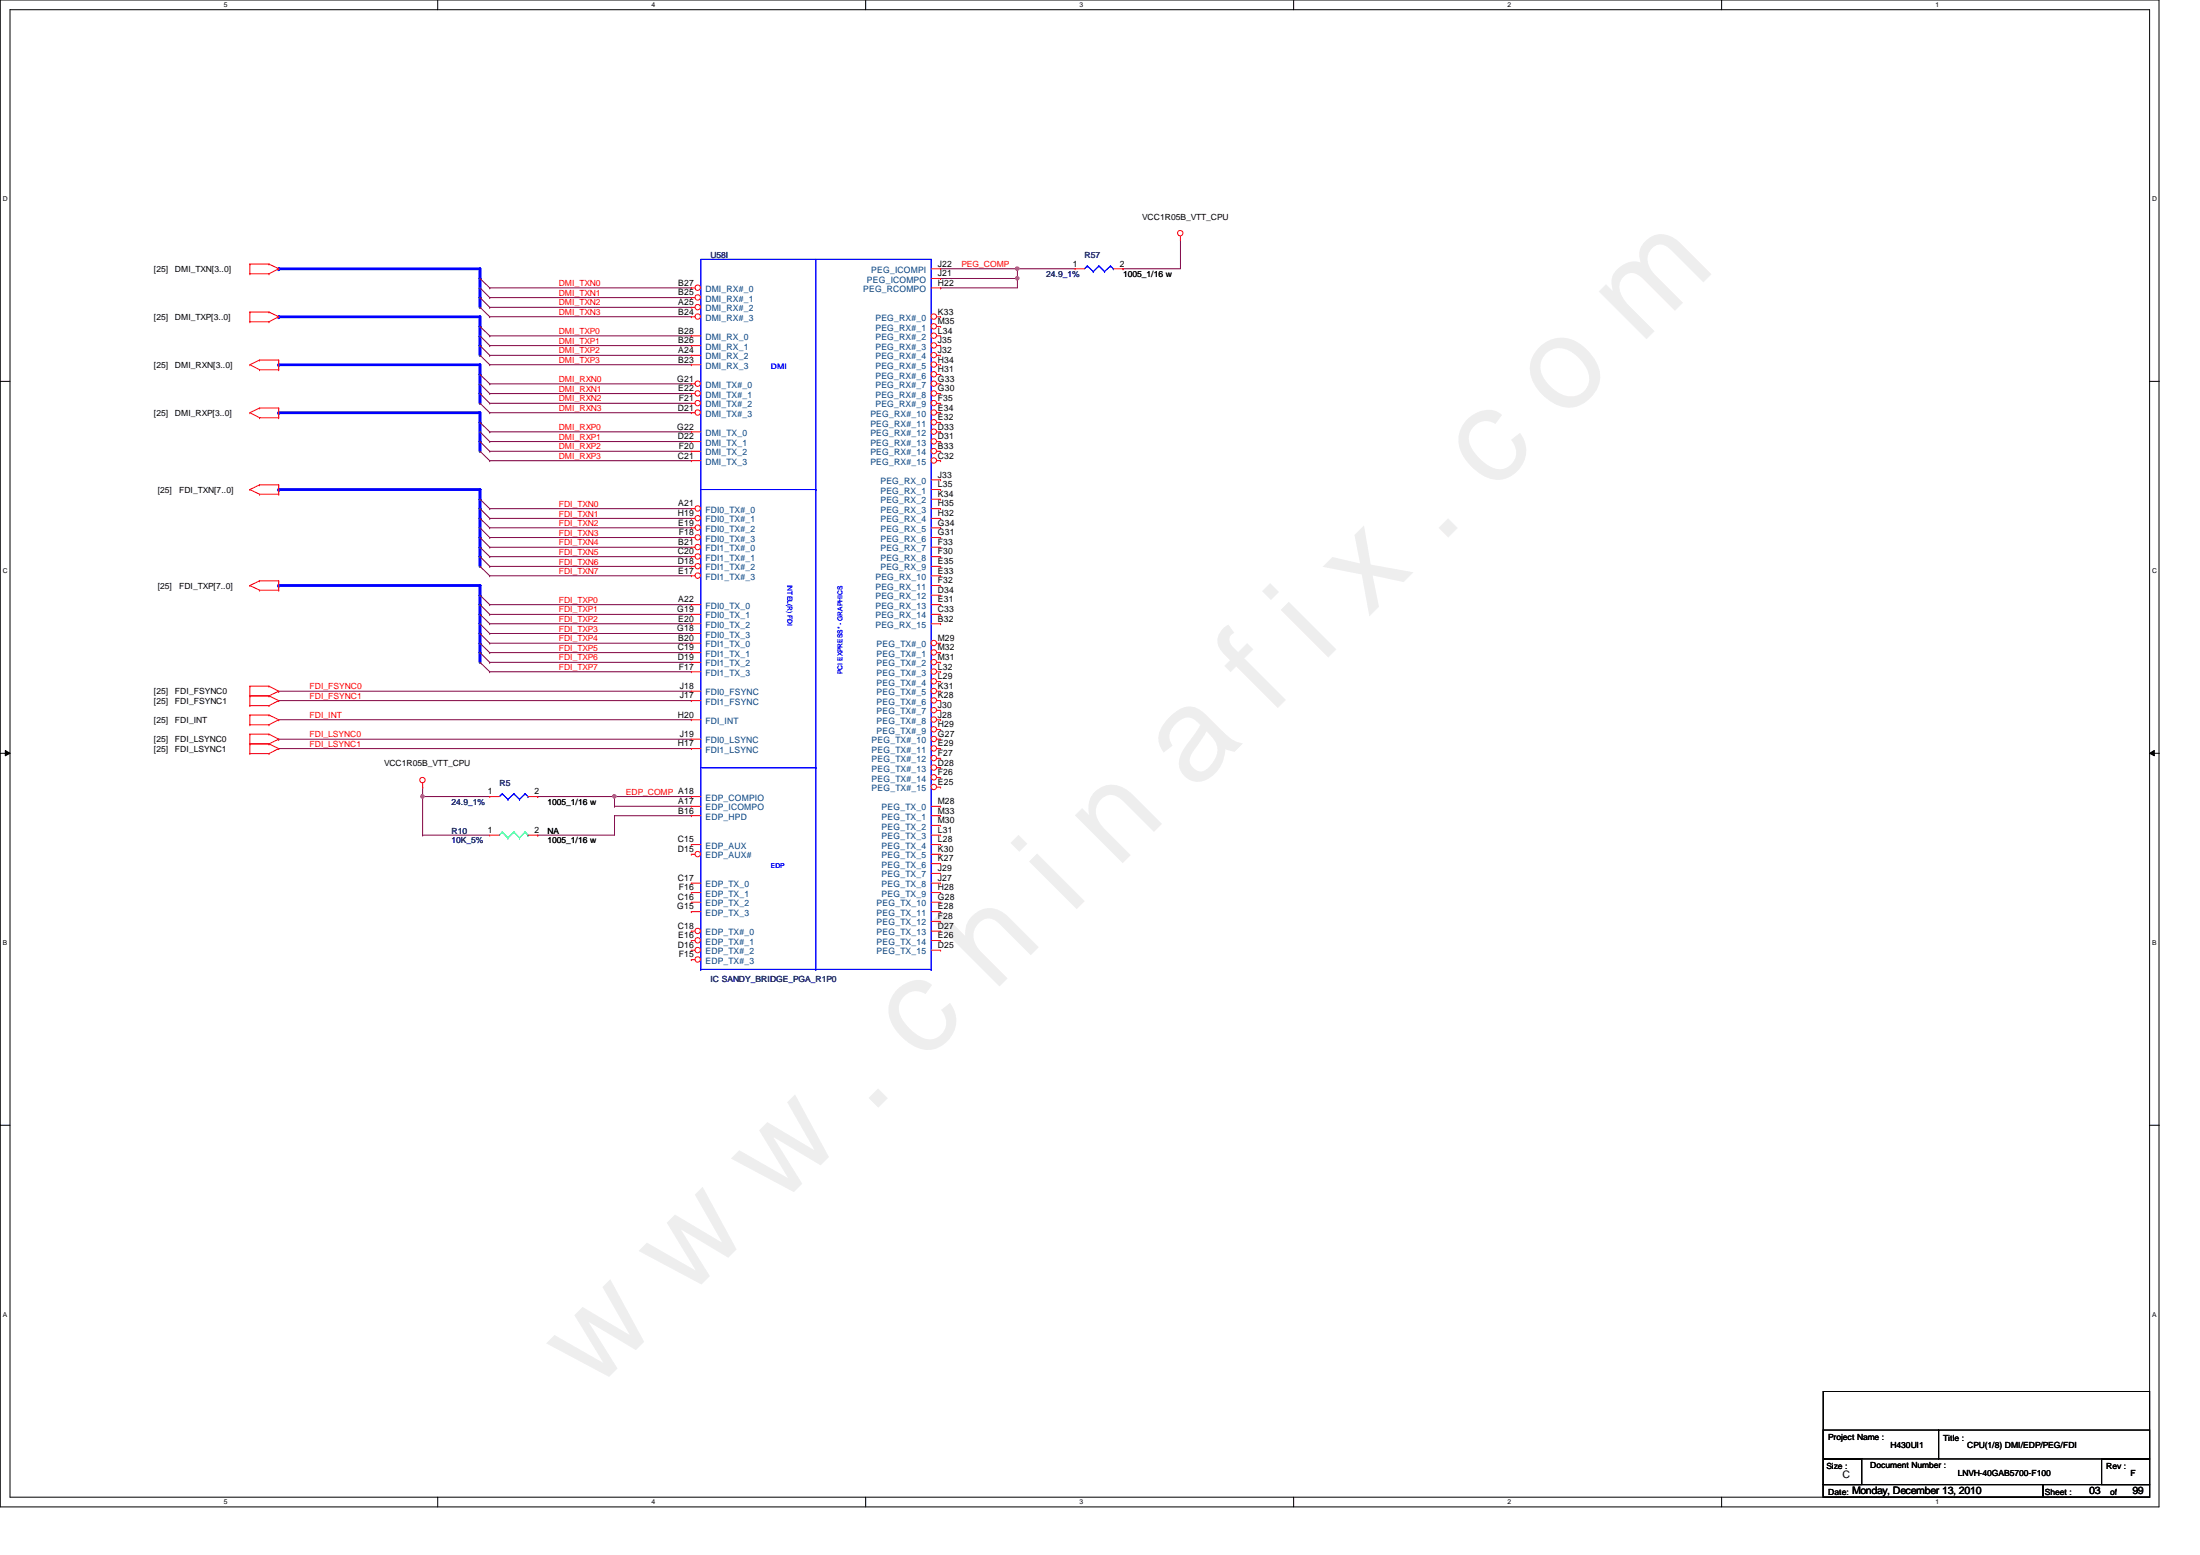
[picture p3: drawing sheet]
<svg xmlns="http://www.w3.org/2000/svg" width="297mm" height="210mm" viewBox="0 0 297 210" stroke-linecap="round" stroke-linejoin="round" font-family="sans-serif">
<path d="M0 0h291.5v203.4h-291.5zM1.4 1.3h288.8v200.8h-288.8z" fill="none" stroke="#000" stroke-width=".14"/>
<g fill="#fff">
<path d="M30.2 .2h.5v1h-.5z"/>
<path d="M30.2 202.3h.5v1h-.5z"/>
</g>
<path d="M59.1 0v1.3M59.1 202.1v1.3" fill="none" stroke="#000" stroke-width=".14"/>
<g fill="#fff">
<path d="M88 .2h.5v1h-.5z"/>
<path d="M88 202.3h.5v1h-.5z"/>
</g>
<path d="M116.9 0v1.3M116.9 202.1v1.3" fill="none" stroke="#000" stroke-width=".14"/>
<g fill="#fff">
<path d="M145.8 .2h.5v1h-.5z"/>
<path d="M145.8 202.3h.5v1h-.5z"/>
</g>
<path d="M174.7 0v1.3M174.7 202.1v1.3" fill="none" stroke="#000" stroke-width=".14"/>
<g fill="#fff">
<path d="M203.5 .2h.5v1h-.5z"/>
<path d="M203.5 202.3h.5v1h-.5z"/>
</g>
<path d="M232.4 0v1.3M232.4 202.1v1.3" fill="none" stroke="#000" stroke-width=".14"/>
<g fill="#fff">
<path d="M261.3 .2h.5v1h-.5z"/>
<path d="M261.3 202.3h.5v1h-.5z"/>
<path d="M.4 26.4h.6v1h-.6z"/>
<path d="M290.6 26.4h.6v1h-.6z"/>
<path d="M.4 76.5h.6v1.1h-.6z"/>
<path d="M290.6 76.5h.6v1.1h-.6z"/>
</g>
<path d="M0 51.5h1.4M290.2 51.5h1.3" fill="none" stroke="#000" stroke-width=".14"/>
<g fill="#fff">
<path d="M.4 126.7h.6v1.1h-.6z"/>
<path d="M290.6 126.7h.6v1.1h-.6z"/>
</g>
<path d="M0 101.7h1.4M.7 101.3l.7 .4-.7 .3zM290.2 101.7l.7-.4v.7zM290.2 101.7h1.3" fill="none" stroke="#000" stroke-width=".14"/>
<path d="M.7 101.3l.7 .4-.7 .3zM290.2 101.7l.7-.4v.7z" fill="#000"/>
<g fill="#fff">
<path d="M.4 177h.5v1h-.5z"/>
<path d="M290.6 177h.5v1h-.5z"/>
</g>
<path d="M0 151.9h1.4M290.2 151.9h1.3" fill="none" stroke="#000" stroke-width=".14"/>
<g fill="none" stroke="#800040" stroke-width=".14">
<path d="M66.1 38.9h.1M66.1 38.9h27.2M66.1 40.2h.1M66.1 41.5h.1M66.1 42.8h.1M66.1 45.3h.1M66.1 46.7h.1M66.1 48h.1M66.1 49.2h.1M66.1 51.8h.1M66.1 53.1h.1M66.1 54.4h.1"/>
<path d="M66.1 55.7h.1M66.1 58.3h.1M66.1 59.6h.1M66.1 40.2h27.2M66.1 41.5h27.2M66.1 42.8h27.2M66.1 45.3h27.2M66.1 46.7h27.2M66.1 48h27.2M66.1 49.2h27.2M66.1 51.8h27.2M66.1 53.1h27.2"/>
<path d="M66.1 54.4h27.2M66.1 55.7h27.2M66.1 58.3h27.2M66.1 59.6h27.2M66.1 60.9h.1M66.1 62.2h.1M66.1 68.7h.1M66.1 70h.1M66.1 71.2h.1M66.1 72.6h.1M66.1 73.9h.1M66.1 75.1h.1"/>
<path d="M66.1 76.5h.1M66.1 77.7h.1M66.1 60.9h27.2M66.1 62.2h27.2M66.1 68.7h27.2M66.1 70h27.2M66.1 71.2h27.2M66.1 72.6h27.2M66.1 73.9h27.2M66.1 75.1h27.2M66.1 76.5h27.2M66.1 77.7h27.2"/>
<path d="M66.1 81.6h.1M66.1 82.9h.1M66.1 84.2h.1M66.1 85.5h.1M66.1 86.8h.1M66.1 88.1h.1M66.1 89.4h.1M66.1 90.7h.1M66.1 81.6h27.2M66.1 82.9h27.2M66.1 84.2h27.2M66.1 85.5h27.2"/>
<path d="M66.1 86.8h27.2M66.1 88.1h27.2M66.1 89.4h27.2M66.1 90.7h27.2"/>
</g>
<path d="M37.6 36.3h27.2" fill="none" stroke="#00f" stroke-width=".38"/>
<circle cx="37.6" cy="36.3" r=".19" fill="#00f"/>
<path d="M37.6 42.8h27.2" fill="none" stroke="#00f" stroke-width=".38"/>
<circle cx="37.6" cy="42.8" r=".19" fill="#00f"/>
<path d="M64.8 59.6v1.3" fill="none" stroke="#00f" stroke-width=".38"/>
<circle cx="64.8" cy="59.6" r=".19" fill="#00f"/>
<path d="M37.6 55.7h27.2" fill="none" stroke="#00f" stroke-width=".38"/>
<circle cx="37.6" cy="55.7" r=".19" fill="#00f"/>
<path d="M37.6 49.2h27.2" fill="none" stroke="#00f" stroke-width=".38"/>
<circle cx="37.6" cy="49.2" r=".19" fill="#00f"/>
<path d="M57.1 107.5h.1M57.1 107.5h9" fill="none" stroke="#800040" stroke-width=".14"/>
<path d="M56.9 107.3h.3l.1 .2-.1 .2h-.2h-.1z" fill-rule="evenodd" fill="#f0f"/>
<path d="M56.9 107.3h.3l.1 .2-.1 .2h-.2h-.1z" fill="none" stroke="#f0f" stroke-width=".14"/>
<g fill="none" stroke="#800040" stroke-width=".14">
<path d="M37.6 99.8h.1M37.6 94.6h.1M37.6 93.3h.1M37.6 97.2h.1M37.6 99.8h55.7M37.6 94.6h55.7M37.6 93.3h55.7M37.6 97.2h55.7M37.6 101h.1M37.6 101h55.7M57.1 107.5h.1M57.1 112.7h.1"/>
<path d="M57.1 106.3h.1M57.1 106.3v6.4M57.1 112.7h9"/>
</g>
<path d="M37.6 66.1h27.2" fill="none" stroke="#00f" stroke-width=".38"/>
<circle cx="37.6" cy="66.1" r=".19" fill="#00f"/>
<path d="M37.6 79h27.2" fill="none" stroke="#00f" stroke-width=".38"/>
<circle cx="37.6" cy="79" r=".19" fill="#00f"/>
<path d="M64.8 40.2v1.3" fill="none" stroke="#00f" stroke-width=".38"/>
<circle cx="64.8" cy="40.2" r=".19" fill="#00f"/>
<path d="M64.8 53.1v1.3" fill="none" stroke="#00f" stroke-width=".38"/>
<circle cx="64.8" cy="53.1" r=".19" fill="#00f"/>
<path d="M64.8 75.1v1.4" fill="none" stroke="#00f" stroke-width=".38"/>
<circle cx="64.8" cy="75.1" r=".19" fill="#00f"/>
<path d="M64.8 46.7v1.3" fill="none" stroke="#00f" stroke-width=".38"/>
<circle cx="64.8" cy="46.7" r=".19" fill="#00f"/>
<path d="M64.8 88.1v1.3" fill="none" stroke="#00f" stroke-width=".38"/>
<circle cx="64.8" cy="88.1" r=".19" fill="#00f"/>
<path d="M64.8 36.3v1.3" fill="none" stroke="#00f" stroke-width=".38"/>
<circle cx="64.8" cy="36.3" r=".19" fill="#00f"/>
<path d="M64.8 37.6v1.3" fill="none" stroke="#00f" stroke-width=".38"/>
<circle cx="64.8" cy="37.6" r=".19" fill="#00f"/>
<path d="M64.8 38.9v1.3" fill="none" stroke="#00f" stroke-width=".38"/>
<circle cx="64.8" cy="38.9" r=".19" fill="#00f"/>
<path d="M64.8 42.8v1.3" fill="none" stroke="#00f" stroke-width=".38"/>
<circle cx="64.8" cy="42.8" r=".19" fill="#00f"/>
<path d="M64.8 45.3v1.4" fill="none" stroke="#00f" stroke-width=".38"/>
<circle cx="64.8" cy="45.3" r=".19" fill="#00f"/>
<path d="M64.8 44.1v1.2" fill="none" stroke="#00f" stroke-width=".38"/>
<circle cx="64.8" cy="44.1" r=".19" fill="#00f"/>
<path d="M64.8 55.7v1.3" fill="none" stroke="#00f" stroke-width=".38"/>
<circle cx="64.8" cy="55.7" r=".19" fill="#00f"/>
<path d="M64.8 58.3v1.3" fill="none" stroke="#00f" stroke-width=".38"/>
<circle cx="64.8" cy="58.3" r=".19" fill="#00f"/>
<path d="M64.8 57v1.3" fill="none" stroke="#00f" stroke-width=".38"/>
<circle cx="64.8" cy="57" r=".19" fill="#00f"/>
<path d="M64.8 49.2v1.3" fill="none" stroke="#00f" stroke-width=".38"/>
<circle cx="64.8" cy="49.2" r=".19" fill="#00f"/>
<path d="M64.8 50.5v1.3" fill="none" stroke="#00f" stroke-width=".38"/>
<circle cx="64.8" cy="50.5" r=".19" fill="#00f"/>
<path d="M64.8 51.8v1.3" fill="none" stroke="#00f" stroke-width=".38"/>
<circle cx="64.8" cy="51.8" r=".19" fill="#00f"/>
<path d="M64.8 68.7v1.3" fill="none" stroke="#00f" stroke-width=".38"/>
<circle cx="64.8" cy="68.7" r=".19" fill="#00f"/>
<path d="M64.8 67.4v1.3" fill="none" stroke="#00f" stroke-width=".38"/>
<circle cx="64.8" cy="67.4" r=".19" fill="#00f"/>
<path d="M64.8 66.1v1.3" fill="none" stroke="#00f" stroke-width=".38"/>
<circle cx="64.8" cy="66.1" r=".19" fill="#00f"/>
<path d="M64.8 71.2v1.4" fill="none" stroke="#00f" stroke-width=".38"/>
<circle cx="64.8" cy="71.2" r=".19" fill="#00f"/>
<path d="M64.8 70v1.2" fill="none" stroke="#00f" stroke-width=".38"/>
<circle cx="64.8" cy="70" r=".19" fill="#00f"/>
<path d="M64.8 73.9v1.2" fill="none" stroke="#00f" stroke-width=".38"/>
<circle cx="64.8" cy="73.9" r=".19" fill="#00f"/>
<path d="M64.8 72.6v1.3" fill="none" stroke="#00f" stroke-width=".38"/>
<circle cx="64.8" cy="72.6" r=".19" fill="#00f"/>
<path d="M64.8 84.2v1.3" fill="none" stroke="#00f" stroke-width=".38"/>
<circle cx="64.8" cy="84.2" r=".19" fill="#00f"/>
<path d="M64.8 80.3v1.3" fill="none" stroke="#00f" stroke-width=".38"/>
<circle cx="64.8" cy="80.3" r=".19" fill="#00f"/>
<path d="M64.8 79v1.3" fill="none" stroke="#00f" stroke-width=".38"/>
<circle cx="64.8" cy="79" r=".19" fill="#00f"/>
<path d="M64.8 82.9v1.3" fill="none" stroke="#00f" stroke-width=".38"/>
<circle cx="64.8" cy="82.9" r=".19" fill="#00f"/>
<path d="M64.8 81.6v1.3" fill="none" stroke="#00f" stroke-width=".38"/>
<circle cx="64.8" cy="81.6" r=".19" fill="#00f"/>
<path d="M64.8 86.8v1.3" fill="none" stroke="#00f" stroke-width=".38"/>
<circle cx="64.8" cy="86.8" r=".19" fill="#00f"/>
<path d="M64.8 85.5v1.3" fill="none" stroke="#00f" stroke-width=".38"/>
<circle cx="64.8" cy="85.5" r=".19" fill="#00f"/>
<g fill="none" stroke="#f00" stroke-width=".14">
<path d="M33.7 35.6h.1M33.7 37h.1M33.7 35.6h2.6M33.7 35.6v1.4M33.7 37h2.6M36.3 35.6h.1M36.3 37h.1M36.3 35.6l1.3 .7M37.6 36.3h.1M37.6 36.3l-1.3 .7M33.7 42.1h.1M33.7 43.4h.1"/>
<path d="M33.7 49.2h.1M33.7 55.7h.1M33.7 42.1v1.3M33.7 42.1h2.6M33.7 43.4h2.6M33.7 49.2l1.3 .7M33.7 55.7l1.3 .7M35 48.6h.1M35 49.9h.1M35 55.1h.1M35 56.4h.1M35 48.6l-1.3 .6"/>
<path d="M35 48.6h2.6M35 49.9h2.6M35 55.1l-1.3 .6M35 55.1h2.6M35 56.4h2.6M36.3 42.1h.1M36.3 43.4h.1M36.3 42.1l1.3 .7M37.6 42.8h.1M37.6 48.6h.1M37.6 49.9h.1M37.6 55.1h.1"/>
<path d="M37.6 56.4h.1M37.6 42.8l-1.3 .6M37.6 48.6v1.3M37.6 55.1v1.3M33.7 66.1h.1M33.7 79h.1M33.7 66.1l1.3 .6M33.7 79l1.3 .7M35 65.4h.1M35 66.7h.1M35 78.4h.1M35 79.7h.1"/>
<path d="M35 65.4l-1.3 .7M35 65.4h2.6M35 66.7h2.6M35 78.4l-1.3 .6M35 78.4h2.6M35 79.7h2.6M37.6 65.4h.1M37.6 66.7h.1M37.6 78.4h.1M37.6 79.7h.1M37.6 65.4v1.3M37.6 78.4v1.3"/>
<path d="M33.7 92.6h.1M33.7 93.9h.1M33.7 95.2h.1M33.7 99.1h.1M33.7 96.5h.1M33.7 97.8h.1M33.7 92.6v2.6M33.7 96.5v1.3M33.7 99.1v2.6M33.7 92.6h2.6M33.7 93.9h2.6M33.7 95.2h2.6"/>
<path d="M33.7 99.1h2.6M33.7 96.5h2.6M33.7 97.8h2.6M36.3 92.6h.1M36.3 93.9h.1M36.3 95.2h.1M36.3 99.1h.1M36.3 96.5h.1M36.3 97.8h.1M36.3 92.6l1.3 .7M36.3 93.9l1.3 .7M36.3 99.1l1.3 .7"/>
<path d="M36.3 96.5l1.3 .7M37.6 93.3h.1M37.6 94.6h.1M37.6 99.8h.1M37.6 97.2h.1M37.6 93.3l-1.3 .6M37.6 94.6l-1.3 .6M37.6 99.8l-1.3 .6M37.6 97.2l-1.3 .6M33.7 100.4h.1M33.7 101.7h.1M33.7 100.4h2.6"/>
<path d="M33.7 101.7h2.6M36.3 100.4h.1M36.3 101.7h.1M36.3 100.4l1.3 .6M37.6 101h.1M37.6 101l-1.3 .7M57.1 106.3h.1M57.1 105.7v.6M66.1 107.5h.1M66.1 112.7h.1M66.1 107.5h1.3M66.1 112.7h1.3"/>
<circle cx="57" cy="105.3" r=".37"/>
</g>
<g fill="none" stroke="#800040" stroke-width=".14">
<path d="M64.8 37.6h.1M64.8 38.9h.1M64.8 37.6l1.3 1.3M64.8 38.9l1.3 1.3M64.8 40.2h.1M64.8 41.5h.1M64.8 44.1h.1M64.8 45.3h.1M64.8 46.7h.1M64.8 48h.1M64.8 57h.1M64.8 58.3h.1"/>
<path d="M64.8 59.6h.1M64.8 50.5h.1M64.8 51.8h.1M64.8 53.1h.1M64.8 54.4h.1M64.8 40.2l1.3 1.3M64.8 41.5l1.3 1.3M64.8 44.1l1.3 1.2M64.8 45.3l1.3 1.4M64.8 46.7l1.3 1.3M64.8 48l1.3 1.2M64.8 57l1.3 1.3"/>
<path d="M64.8 58.3l1.3 1.3M64.8 59.6l1.3 1.3M64.8 50.5l1.3 1.3M64.8 51.8l1.3 1.3M64.8 53.1l1.3 1.3M64.8 54.4l1.3 1.3M64.8 60.9h.1M64.8 68.7h.1M64.8 70h.1M64.8 71.2h.1M64.8 72.6h.1M64.8 73.9h.1"/>
<path d="M64.8 75.1h.1M64.8 76.5h.1M64.8 67.4h.1M64.8 60.9l1.3 1.3M64.8 68.7l1.3 1.3M64.8 70l1.3 1.2M64.8 71.2l1.3 1.4M64.8 72.6l1.3 1.3M64.8 73.9l1.3 1.2M64.8 75.1l1.3 1.4M64.8 76.5l1.3 1.2M64.8 67.4l1.3 1.3"/>
<path d="M64.8 86.8h.1M64.8 88.1h.1M64.8 89.4h.1M64.8 80.3h.1M64.8 81.6h.1M64.8 82.9h.1M64.8 84.2h.1M64.8 85.5h.1M64.8 86.8l1.3 1.3M64.8 88.1l1.3 1.3M64.8 89.4l1.3 1.3M64.8 80.3l1.3 1.3"/>
<path d="M64.8 81.6l1.3 1.3M64.8 82.9l1.3 1.3M64.8 84.2l1.3 1.3M64.8 85.5l1.3 1.3"/>
</g>
<path d="M246.2 196.9h5.2v3.5h-5.2zM246.2 193h15.5v3.9h-15.5zM246.2 187.8h44v14.3h-44zM261.7 193h28.5v3.9h-28.5zM283.8 196.9h6.4v3.5h-6.4zM246.2 200.4h29.6v1.7h-29.6zM275.8 200.4h14.4v1.7h-14.4z" fill="none" stroke="#000" stroke-width=".14"/>
<path d="M94.6 35h31.1v95.9h-31.1zM110.1 35v95.9M67.8 107.1l-.4 .4" fill="none" stroke="#00f" stroke-width=".14"/>
<path d="M67.8 112.3l-.4 .4" fill="none" stroke="#00ff80" stroke-width=".14"/>
<path d="M56.9 107.3h.3l.1 .2-.1 .2h-.2h-.1z" fill-rule="evenodd" fill="#f0f"/>
<path d="M56.9 107.3h.3l.1 .2-.1 .2h-.2h-.1z" fill="none" stroke="#f0f" stroke-width=".14"/>
<text font-size="17.6" fill="#f0f" x="80.1" y="188" transform="rotate(-45 80.1 188)">w w w . c h i n a f i x . c o m</text>
<g font-size="1.4">
<text x="248.8" y="199.5">C</text>
<text x="250.1" y="201.7">Monday, December 13, 2010</text>
<text x="282.1" y="201.7">03</text>
<text x="287.9" y="201.7">99</text>
</g>
<g font-size="1.2">
<text x="126.6" y="36">J22</text>
<text x="144.9" y="36">1</text>
<text x="151.2" y="36">2</text>
<text x="91.6" y="38.6">B27</text>
<text x="91.6" y="39.9">B25</text>
<text x="91.6" y="41.2">A25</text>
<text x="126.6" y="37.3">J21</text>
<text x="126.6" y="38.6">H22</text>
<text x="91.6" y="42.5">B24</text>
<text x="91.6" y="45">B28</text>
<text x="91.6" y="46.4">B26</text>
<text x="91.6" y="47.7">A24</text>
<text x="126.6" y="42.5">K33</text>
<text x="126.6" y="43.8">M35</text>
<text x="126.6" y="45">L34</text>
<text x="126.6" y="46.4">J35</text>
<text x="126.6" y="47.7">J32</text>
<text x="91.4" y="51.5">G21</text>
<text x="91.6" y="48.9">B23</text>
<text x="91.6" y="52.8">E22</text>
<text x="126.6" y="48.9">H34</text>
<text x="126.6" y="50.2">H31</text>
<text x="126.6" y="51.5">G33</text>
<text x="126.6" y="52.8">G30</text>
<text x="91.4" y="58">G22</text>
<text x="91.5" y="55.4">D21</text>
<text x="91.5" y="59.3">D22</text>
<text x="91.6" y="54.1">F21</text>
<text x="126.6" y="54.1">F35</text>
<text x="126.6" y="55.4">E34</text>
<text x="126.6" y="56.7">E32</text>
<text x="126.6" y="58">D33</text>
<text x="126.6" y="59.3">D31</text>
<text x="91.5" y="61.9">C21</text>
<text x="91.6" y="60.6">F20</text>
<text x="126.6" y="60.6">B33</text>
<text x="126.6" y="61.9">C32</text>
<text x="126.6" y="64.5">J33</text>
<text x="126.6" y="65.8">L35</text>
<text x="91.5" y="69.7">H19</text>
<text x="91.6" y="68.4">A21</text>
<text x="91.6" y="71">E19</text>
<text x="126.6" y="67.1">K34</text>
<text x="126.6" y="68.4">H35</text>
<text x="126.6" y="69.7">H32</text>
<text x="126.6" y="71">G34</text>
<text x="91.5" y="74.8">C20</text>
<text x="91.5" y="76.2">D18</text>
<text x="91.6" y="73.6">B21</text>
<text x="91.6" y="77.4">E17</text>
<text x="91.6" y="72.3">F18</text>
<text x="126.6" y="72.3">G31</text>
<text x="126.6" y="73.6">F33</text>
<text x="126.6" y="74.8">F30</text>
<text x="126.6" y="76.2">E35</text>
<text x="126.6" y="77.4">E33</text>
<text x="91.4" y="82.6">G19</text>
<text x="91.6" y="81.3">A22</text>
<text x="91.6" y="83.9">E20</text>
<text x="126.6" y="78.7">F32</text>
<text x="126.6" y="80.1">D34</text>
<text x="126.6" y="81.3">E31</text>
<text x="126.6" y="82.6">C33</text>
<text x="126.6" y="83.9">B32</text>
<text x="91.4" y="85.2">G18</text>
<text x="91.5" y="87.8">C19</text>
<text x="91.5" y="89.1">D19</text>
<text x="91.6" y="86.5">B20</text>
<text x="126.6" y="86.5">M29</text>
<text x="126.6" y="87.8">M32</text>
<text x="126.6" y="89.1">M31</text>
<text x="91.6" y="90.4">F17</text>
<text x="91.8" y="93">J18</text>
<text x="91.8" y="94.3">J17</text>
<text x="126.6" y="90.4">L32</text>
<text x="126.6" y="91.7">L29</text>
<text x="126.6" y="93">K31</text>
<text x="126.6" y="94.3">K28</text>
<text x="126.6" y="95.6">J30</text>
<text x="91.5" y="96.9">H20</text>
<text x="91.5" y="100.8">H17</text>
<text x="91.8" y="99.5">J19</text>
<text x="126.6" y="96.9">J28</text>
<text x="126.6" y="98.2">H29</text>
<text x="126.6" y="99.5">G27</text>
<text x="126.6" y="100.8">E29</text>
<text x="65.9" y="107.2">1</text>
<text x="72.2" y="107.2">2</text>
<text x="126.6" y="102.1">F27</text>
<text x="126.6" y="103.3">D28</text>
<text x="126.6" y="104.6">F26</text>
<text x="126.6" y="106">E25</text>
<text x="65.9" y="112.4">1</text>
<text x="72.2" y="112.4">2</text>
<text x="91.5" y="113.7">C15</text>
<text x="91.6" y="109.8">B16</text>
<text x="91.6" y="108.5">A17</text>
<text x="126.6" y="108.5">M28</text>
<text x="126.6" y="109.8">M33</text>
<text x="126.6" y="111.1">M30</text>
<text x="126.6" y="112.4">L31</text>
<text x="126.6" y="113.7">L28</text>
<text x="91.5" y="115">D15</text>
<text x="91.5" y="118.9">C17</text>
<text x="126.6" y="115">K30</text>
<text x="126.6" y="116.3">K27</text>
<text x="126.6" y="117.6">J29</text>
<text x="126.6" y="118.9">J27</text>
<text x="91.4" y="122.8">G15</text>
<text x="91.5" y="121.5">C16</text>
<text x="91.5" y="125.4">C18</text>
<text x="91.6" y="120.2">F16</text>
<text x="126.6" y="120.2">H28</text>
<text x="126.6" y="121.5">G28</text>
<text x="126.6" y="122.8">E28</text>
<text x="126.6" y="124.1">F28</text>
<text x="126.6" y="125.4">D27</text>
<text x="91.5" y="128">D16</text>
<text x="91.6" y="126.7">E16</text>
<text x="91.6" y="129.2">F15</text>
<text x="126.6" y="126.7">E26</text>
<text x="126.6" y="128">D25</text>
</g>
<g font-size="1.2" fill="#004080">
<text x="95.2" y="39.4">DMI_RX#_0</text>
<text x="95.2" y="40.7">DMI_RX#_1</text>
<text x="116.5" y="39.4">PEG_RCOMPO</text>
<text x="117" y="38.1">PEG_ICOMPO</text>
<text x="117.6" y="36.8">PEG_ICOMPI</text>
<text x="95.2" y="42">DMI_RX#_2</text>
<text x="95.2" y="43.3">DMI_RX#_3</text>
<text x="95.2" y="45.9">DMI_RX_0</text>
<text x="95.2" y="47.2">DMI_RX_1</text>
<text x="118.2" y="43.3">PEG_RX#_0</text>
<text x="118.2" y="44.6">PEG_RX#_1</text>
<text x="118.2" y="45.9">PEG_RX#_2</text>
<text x="118.2" y="47.2">PEG_RX#_3</text>
<text x="95.2" y="48.5">DMI_RX_2</text>
<text x="95.2" y="49.8">DMI_RX_3</text>
<text x="95.2" y="52.4">DMI_TX#_0</text>
<text x="95.2" y="53.7">DMI_TX#_1</text>
<text x="118.2" y="48.5">PEG_RX#_4</text>
<text x="118.2" y="49.8">PEG_RX#_5</text>
<text x="118.2" y="51.1">PEG_RX#_6</text>
<text x="118.2" y="52.4">PEG_RX#_7</text>
<text x="118.2" y="53.7">PEG_RX#_8</text>
<text x="95.2" y="55">DMI_TX#_2</text>
<text x="95.2" y="56.3">DMI_TX#_3</text>
<text x="95.2" y="58.8">DMI_TX_0</text>
<text x="117.5" y="56.3">PEG_RX#_10</text>
<text x="117.5" y="57.6">PEG_RX#_11</text>
<text x="117.5" y="58.8">PEG_RX#_12</text>
<text x="118.2" y="55">PEG_RX#_9</text>
<text x="95.2" y="60.2">DMI_TX_1</text>
<text x="95.2" y="62.7">DMI_TX_3</text>
<text x="95.2" y="61.5">DMI_TX_2</text>
<text x="117.5" y="60.2">PEG_RX#_13</text>
<text x="117.5" y="61.5">PEG_RX#_14</text>
<text x="117.5" y="62.7">PEG_RX#_15</text>
<text x="118.9" y="65.3">PEG_RX_0</text>
<text x="95.2" y="69.2">FDI0_TX#_0</text>
<text x="95.2" y="70.5">FDI0_TX#_1</text>
<text x="95.2" y="71.8">FDI0_TX#_2</text>
<text x="118.9" y="66.6">PEG_RX_1</text>
<text x="118.9" y="67.9">PEG_RX_2</text>
<text x="118.9" y="69.2">PEG_RX_3</text>
<text x="118.9" y="70.5">PEG_RX_4</text>
<text x="118.9" y="71.8">PEG_RX_5</text>
<text x="95.2" y="73.1">FDI0_TX#_3</text>
<text x="95.2" y="74.4">FDI1_TX#_0</text>
<text x="95.2" y="75.7">FDI1_TX#_1</text>
<text x="95.2" y="77">FDI1_TX#_2</text>
<text x="118.9" y="73.1">PEG_RX_6</text>
<text x="118.9" y="74.4">PEG_RX_7</text>
<text x="118.9" y="75.7">PEG_RX_8</text>
<text x="118.9" y="77">PEG_RX_9</text>
<text x="95.2" y="78.3">FDI1_TX#_3</text>
<text x="95.2" y="82.2">FDI0_TX_0</text>
<text x="95.2" y="83.5">FDI0_TX_1</text>
<text x="118.2" y="78.3">PEG_RX_10</text>
<text x="118.2" y="79.6">PEG_RX_11</text>
<text x="118.2" y="80.9">PEG_RX_12</text>
<text x="118.2" y="82.2">PEG_RX_13</text>
<text x="118.2" y="83.5">PEG_RX_14</text>
<text x="95.2" y="84.8">FDI0_TX_2</text>
<text x="95.2" y="86.1">FDI0_TX_3</text>
<text x="95.2" y="87.4">FDI1_TX_0</text>
<text x="95.2" y="88.6">FDI1_TX_1</text>
<text x="95.2" y="90">FDI1_TX_2</text>
<text x="118.2" y="84.8">PEG_RX_15</text>
<text x="118.4" y="87.4">PEG_TX#_0</text>
<text x="118.4" y="88.6">PEG_TX#_1</text>
<text x="118.4" y="90">PEG_TX#_2</text>
<text x="95.2" y="91.2">FDI1_TX_3</text>
<text x="95.2" y="93.9">FDI0_FSYNC</text>
<text x="95.2" y="95.1">FDI1_FSYNC</text>
<text x="118.4" y="91.2">PEG_TX#_3</text>
<text x="118.4" y="92.5">PEG_TX#_4</text>
<text x="118.4" y="93.9">PEG_TX#_5</text>
<text x="118.4" y="95.1">PEG_TX#_6</text>
<text x="95.2" y="97.7">FDI_INT</text>
<text x="95.2" y="100.3">FDI0_LSYNC</text>
<text x="95.2" y="101.6">FDI1_LSYNC</text>
<text x="117.7" y="100.3">PEG_TX#_10</text>
<text x="117.7" y="101.6">PEG_TX#_11</text>
<text x="118.4" y="96.4">PEG_TX#_7</text>
<text x="118.4" y="97.7">PEG_TX#_8</text>
<text x="118.4" y="99">PEG_TX#_9</text>
<text x="117.7" y="102.9">PEG_TX#_12</text>
<text x="117.7" y="104.2">PEG_TX#_13</text>
<text x="117.7" y="105.5">PEG_TX#_14</text>
<text x="117.7" y="106.8">PEG_TX#_15</text>
<text x="95.2" y="108.1">EDP_COMPIO</text>
<text x="95.2" y="110.7">EDP_HPD</text>
<text x="95.2" y="109.4">EDP_ICOMPO</text>
<text x="119" y="109.4">PEG_TX_0</text>
<text x="119" y="110.7">PEG_TX_1</text>
<text x="119" y="112">PEG_TX_2</text>
<text x="119" y="113.3">PEG_TX_3</text>
<text x="95.2" y="114.6">EDP_AUX</text>
<text x="95.2" y="115.9">EDP_AUX#</text>
<text x="95.2" y="119.8">EDP_TX_0</text>
<text x="119" y="114.6">PEG_TX_4</text>
<text x="119" y="115.9">PEG_TX_5</text>
<text x="119" y="117.1">PEG_TX_6</text>
<text x="119" y="118.4">PEG_TX_7</text>
<text x="119" y="119.8">PEG_TX_8</text>
<text x="95.2" y="121">EDP_TX_1</text>
<text x="95.2" y="122.3">EDP_TX_2</text>
<text x="95.2" y="123.6">EDP_TX_3</text>
<text x="118.4" y="122.3">PEG_TX_10</text>
<text x="118.4" y="123.6">PEG_TX_11</text>
<text x="118.4" y="124.9">PEG_TX_12</text>
<text x="119" y="121">PEG_TX_9</text>
<text x="95.2" y="126.2">EDP_TX#_0</text>
<text x="95.2" y="127.5">EDP_TX#_1</text>
<text x="95.2" y="128.8">EDP_TX#_2</text>
<text x="95.2" y="130.1">EDP_TX#_3</text>
<text x="118.4" y="126.2">PEG_TX_13</text>
<text x="118.4" y="127.5">PEG_TX_14</text>
<text x="118.4" y="128.8">PEG_TX_15</text>
</g>
<g font-size="1.1">
<text x="154.2" y="29.6">VCC1R05B_VTT_CPU</text>
<text x="20.8" y="36.7">[25]</text>
<text x="23.6" y="36.7">DMI_TXN[3..0]</text>
<text x="151.6" y="37.4">1005_1/16 w</text>
<text x="20.8" y="43.2">[25]</text>
<text x="23.6" y="43.2">DMI_TXP[3..0]</text>
<text x="20.8" y="49.7">[25]</text>
<text x="23.6" y="49.7">DMI_RXN[3..0]</text>
<text x="20.8" y="56.2">[25]</text>
<text x="23.6" y="56.2">DMI_RXP[3..0]</text>
<text x="21.3" y="66.5">[25]</text>
<text x="24.2" y="66.5">FDI_TXN[7..0]</text>
<text x="21.3" y="79.5">[25]</text>
<text x="24.2" y="79.5">FDI_TXP[7..0]</text>
<text x="20.8" y="93.7">[25]</text>
<text x="20.8" y="95">[25]</text>
<text x="23.6" y="93.7">FDI_FSYNC0</text>
<text x="23.6" y="95">FDI_FSYNC1</text>
<text x="20.8" y="100.2">[25]</text>
<text x="20.8" y="101.5">[25]</text>
<text x="20.8" y="97.6">[25]</text>
<text x="23.6" y="100.2">FDI_LSYNC0</text>
<text x="23.6" y="101.5">FDI_LSYNC1</text>
<text x="23.6" y="97.6">FDI_INT</text>
<text x="51.9" y="103.5">VCC1R05B_VTT_CPU</text>
<text x="73.9" y="108.6">1005_1/16 w</text>
<text x="73.9" y="113.8">1005_1/16 w</text>
<text x="73.9" y="112.5">NA</text>
<text x="246.8" y="194.4">Project Name :</text>
<text x="255.3" y="195.4">H430UI1</text>
<text x="262.4" y="194.5">Title :</text>
<text x="265.6" y="195.4">CPU(1/8) DMI/EDP/PEG/FDI</text>
<text x="246.6" y="198.3">Size :</text>
<text x="246.8" y="201.8">Date:</text>
<text x="252.5" y="198.2">Document Number :</text>
<text x="264.3" y="199.3">LNVH-40GAB5700-F100</text>
<text x="276.1" y="201.8">Sheet :</text>
<text x="284.4" y="198.3">Rev :</text>
<text x="284.9" y="201.8">of</text>
<text x="287.7" y="199.3">F</text>
</g>
<g font-size="1.1" fill="#000080">
<text x="95.9" y="34.8">U58I</text>
<text x="146.4" y="34.8">R57</text>
<text x="141.3" y="37.4">24.9_1%</text>
<text x="67.4" y="106">R5</text>
<text x="61" y="112.5">R10</text>
<text x="61" y="113.8">10K_5%</text>
<text x="61" y="108.6">24.9_1%</text>
<text x="95.9" y="132.6">IC SANDY_BRIDGE_PGA_R1P0</text>
</g>
<g font-size="1.1" fill="#f00">
<text x="75.4" y="38.6">DMI_TXN0</text>
<text x="75.4" y="39.9">DMI_TXN1</text>
<text x="75.4" y="41.2">DMI_TXN2</text>
<text x="129.8" y="36">PEG_COMP</text>
<text x="75.4" y="42.5">DMI_TXN3</text>
<text x="75.4" y="45.1">DMI_TXP0</text>
<text x="75.4" y="46.4">DMI_TXP1</text>
<text x="75.4" y="47.7">DMI_TXP2</text>
<text x="75.4" y="49">DMI_TXP3</text>
<text x="75.4" y="51.6">DMI_RXN0</text>
<text x="75.4" y="52.9">DMI_RXN1</text>
<text x="75.4" y="54.2">DMI_RXN2</text>
<text x="75.4" y="55.5">DMI_RXN3</text>
<text x="75.4" y="58">DMI_RXP0</text>
<text x="75.4" y="59.4">DMI_RXP1</text>
<text x="75.4" y="60.7">DMI_RXP2</text>
<text x="75.4" y="61.9">DMI_RXP3</text>
<text x="75.4" y="68.4">FDI_TXN0</text>
<text x="75.4" y="69.7">FDI_TXN1</text>
<text x="75.4" y="71">FDI_TXN2</text>
<text x="75.4" y="72.3">FDI_TXN3</text>
<text x="75.4" y="73.6">FDI_TXN4</text>
<text x="75.4" y="74.9">FDI_TXN5</text>
<text x="75.4" y="76.2">FDI_TXN6</text>
<text x="75.4" y="77.5">FDI_TXN7</text>
<text x="75.4" y="81.4">FDI_TXP0</text>
<text x="75.4" y="82.7">FDI_TXP1</text>
<text x="75.4" y="83.9">FDI_TXP2</text>
<text x="75.4" y="85.3">FDI_TXP3</text>
<text x="75.4" y="86.6">FDI_TXP4</text>
<text x="75.4" y="87.8">FDI_TXP5</text>
<text x="75.4" y="89.2">FDI_TXP6</text>
<text x="41.8" y="94.3">FDI_FSYNC1</text>
<text x="41.8" y="93">FDI_FSYNC0</text>
<text x="75.4" y="90.4">FDI_TXP7</text>
<text x="41.8" y="100.8">FDI_LSYNC1</text>
<text x="41.8" y="99.5">FDI_LSYNC0</text>
<text x="41.8" y="96.9">FDI_INT</text>
<text x="84.5" y="107.3">EDP_COMP A18</text>
</g>
<text font-size="1" fill="#00f" x="104.1" y="49.9">DMI</text>
<g font-size=".9">
<text x="30.2" y="1">5</text>
<text x="88" y="1">4</text>
<text x="145.8" y="1">3</text>
<text x="203.5" y="1">2</text>
<text x="261.3" y="1">1</text>
<text x=".4" y="27.2">D</text>
<text x="290.6" y="27.2">D</text>
<text x=".4" y="77.3">C</text>
<text x="290.6" y="77.3">C</text>
<text x=".4" y="127.6">B</text>
<text x="290.6" y="127.6">B</text>
<text x=".4" y="177.8">A</text>
<text x="290.6" y="177.8">A</text>
<text x="30.2" y="203.1">5</text>
<text x="88" y="203.1">4</text>
<text x="145.8" y="203.1">3</text>
<text x="203.5" y="203.1">2</text>
<text x="261.3" y="203.1">1</text>
</g>
<g font-size=".9" fill="#00f">
<text x="106.3" y="78.9" transform="rotate(90 106.3 78.9)">INTEL(R) FDI</text>
<text x="113.7" y="91" transform="rotate(-90 113.7 91)">PCI EXPRESS* - GRAPHICS</text>
<text x="104.1" y="117.1">EDP</text>
</g>
</svg>
